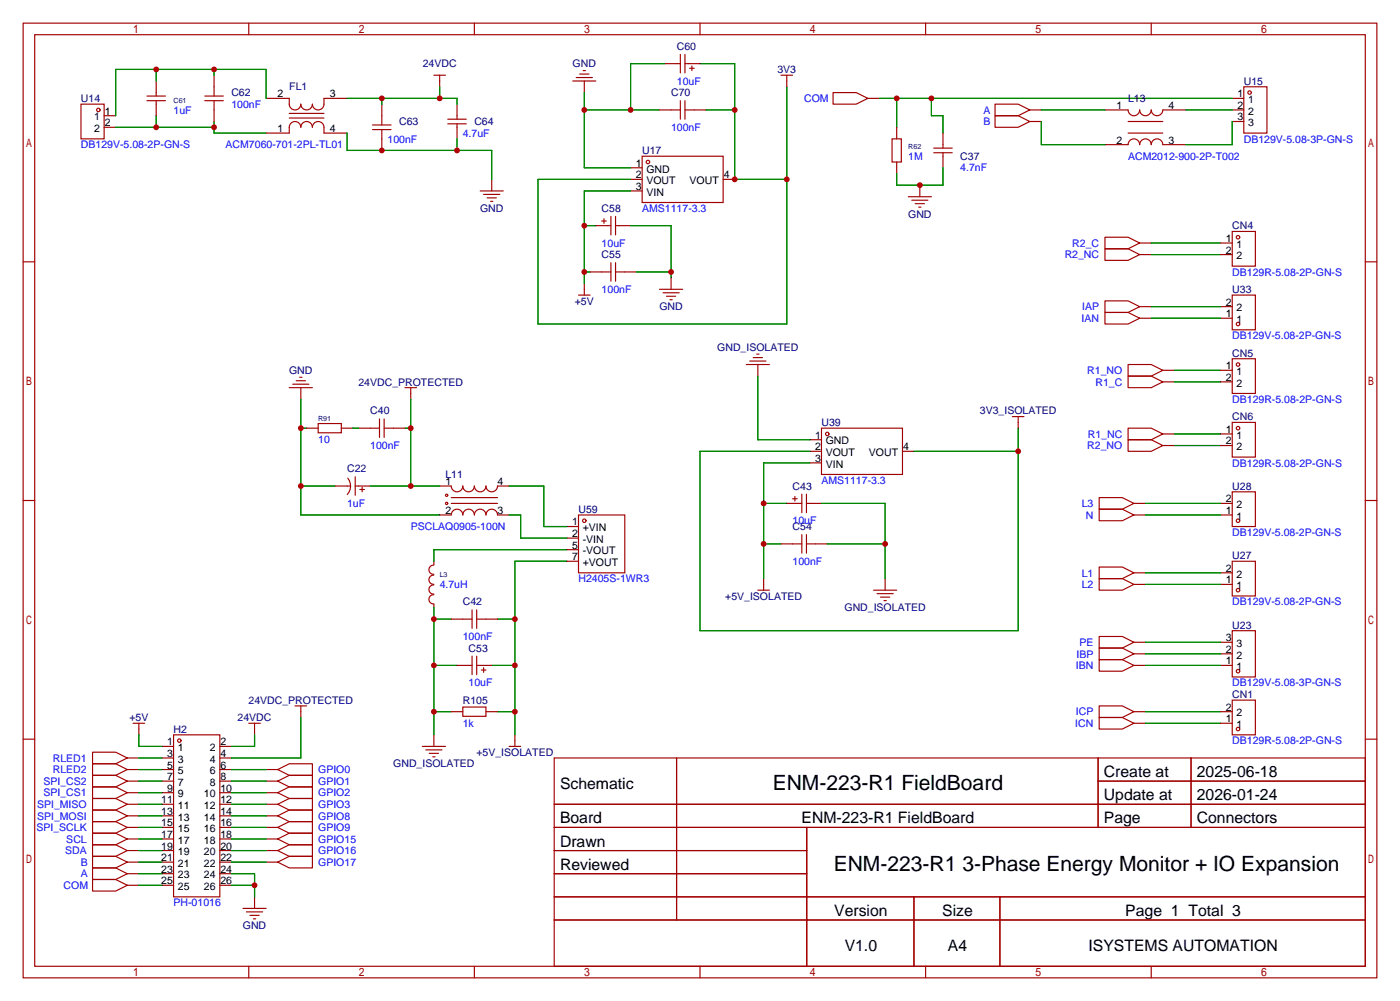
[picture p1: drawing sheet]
<svg xmlns="http://www.w3.org/2000/svg" width="307mm" height="220mm" viewBox="0 0 307 220" stroke-linecap="round" stroke-linejoin="round" font-family="sans-serif">
<g fill="none" stroke="#a10000" stroke-width=".25">
<path d="M5.1 5.1h297.2v209.5h-297.2zM7.6 7.6h292.1v204.5h-292.1zM34.3 17.8v3.3M47 16.5v4.6M54.6 5.1v2.5M95.2 16.5h2.6M96.5 16.5v2.5M104.1 5.1v2.5M125.7 17.8h5.1M126.5 17h3.5M127.3 16.3h2M128 15.5h.5"/>
<path d="M128.3 17.8v2.5M146 14h3.4M149.4 11.9v4.1M150.4 11.9v4.1M150.4 14h3.3M151.4 15h1M151.9 14.5v1M153.7 5.1v2.5M171.4 16.5h2.6M172.7 16.5v2.5M203.2 5.1v2.5M252.7 5.1v2.5"/>
<path d="M273 19h5.1v10.2h-5.1zM17.8 22.9h5.1v7.6h-5.1zM22.9 25.4h2.5M22.9 27.9h2.5M32.3 22.1h4M32.3 21.1h4M34.3 22.1v3.3M45 22.1h4M45 21.1h4M47 22.1v4.6M58.4 29.2h5.1v-1.3a1.27 1.27 0 0 1 1.3-1.2 1.27 1.27 0 0 1 1.2 1.2 1.27 1.27 0 0 1 1.3-1.2 1.27 1.27 0 0 1 1.3 1.2 1.27 1.27 0 0 1 1.2-1.2 1.27 1.27 0 0 1 1.3 1.2v1.3h5.1M58.4 21.6h5.1v1.3a1.27 1.27 0 0 0 1.3 1.2 1.27 1.27 0 0 0 1.2-1.2 1.27 1.27 0 0 0 1.3 1.2 1.27 1.27 0 0 0 1.3-1.2 1.27 1.27 0 0 0 1.2 1.2 1.27 1.27 0 0 0 1.3-1.2v-1.3h5.1"/>
<path d="M63.5 25.9h7.6M63.5 24.9h7.6M81.8 28.4h4.1M81.8 27.4h4.1M83.8 22.9v4.5M83.8 28.4v4.6M98.3 27.2h4.1M98.3 26.2h4.1M100.3 22.9v3.3M100.3 27.2v3.3M107.9 39.4v2.5M138.4 36.8h2.6"/>
<path d="M138.4 39.4h2.6M141 34.3h17.7v10.1h-17.7zM144.8 24.1h4.6M149.4 22.1v4.1M150.4 24.1h4.5M150.4 22.1v4.1M158.7 39.4h2.6M182.9 20.3h5.1l2.5 1.3-2.5 1.3h-5.1zM190.5 21.6h2.5M195.8 30.5h2.1v5.1h-2.1zM196.8 27.9v2.6M196.8 35.6v2.5"/>
<path d="M205 33.5h4M205 32.5h4M207 29.2v3.3M207 33.5v3.3M218.4 22.9h5.1l2.6 1.2-2.6 1.3h-5.1zM218.4 25.4h5.1l2.6 1.3-2.6 1.2h-5.1zM226.1 24.1h2.5M226.1 26.7h2.5M242.6 24.1h5a1.27 1.27 0 0 0 1.3 1.3 1.27 1.27 0 0 0 1.3-1.3 1.27 1.27 0 0 0 1.3 1.3 1.27 1.27 0 0 0 1.2-1.3 1.27 1.27 0 0 0 1.3 1.3 1.27 1.27 0 0 0 1.3-1.3h5M242.6 31.8h5a1.27 1.27 0 0 1 1.3-1.3 1.27 1.27 0 0 1 1.3 1.3 1.27 1.27 0 0 1 1.3-1.3 1.27 1.27 0 0 1 1.2 1.3 1.27 1.27 0 0 1 1.3-1.3 1.27 1.27 0 0 1 1.3 1.3h5M247.6 26.7h7.7M247.6 29.2h7.7"/>
<path d="M270.5 21.6h2.5M270.5 24.1h2.5M270.5 26.7h2.5M5.1 57.5h2.5M105.4 41.9h5.1M106.2 42.7h3.5M106.9 43.4h2.1M107.7 44.2h.5M129.5 59.7h4.6M130.8 49.5h3.3M132.1 48.5h1M132.6 48v1"/>
<path d="M134.1 47.5v4.1M134.1 57.7v4M135.1 59.7h4.6M135.1 47.5v4.1M135.1 57.7v4M135.1 49.5h3.3M138.4 41.9h2.6M199.4 43.2h5.1M200.2 43.9h3.5M200.9 44.7h2M201.7 45.5h.5M201.9 40.6v2.6"/>
<path d="M242.6 52.1h5l2.6 1.2-2.6 1.3h-5zM242.6 54.6h5l2.6 1.3-2.6 1.2h-5zM250.2 53.3h2.5M250.2 55.9h2.5M268 53.3h2.5M268 55.9h2.5M270.5 50.8h5.1v7.6h-5.1zM299.7 57.5h2.6M127 64.8h2.5M128.3 62.2v2.6M144.8 63.5h5.1M145.5 64.3h3.6"/>
<path d="M146.3 65h2M147.1 65.8h.5M147.3 61v2.5M164.6 79.2h3.5M165.4 78.5h2M166.1 77.7h.5M242.6 68.6h5l2.6 1.2-2.6 1.3h-5zM242.6 66h5l2.6 1.3-2.6 1.3h-5zM250.2 69.8h2.5M250.2 67.3h2.5M268 69.8h2.5M268 67.3h2.5"/>
<path d="M270.5 64.8h5.1v7.6h-5.1zM270.5 78.7h5.1v7.7h-5.1zM63.5 85.1h5.1M64.3 84.3h3.5M65 83.6h2.1M65.8 82.8h.5M66 85.1v2.5M67.3 94h2.5M69.8 93h5.1v2h-5.1zM74.9 94h2.6M78.7 94h4.6M83.3 91.9v4.1"/>
<path d="M84.3 94h4.6M84.3 91.9v4.1M88.9 85.1h2.5M90.2 85.1v2.5M163.8 80h5.1M166.4 80v2.5M177.8 96.5h2.5M177.8 99.1h2.5M180.3 94h17.8v10.1h-17.8zM198.1 99.1h2.6M222.2 91.4h2.6M223.5 91.4v2.6"/>
<path d="M247.6 80h5.1l2.6 1.3-2.6 1.2h-5.1zM247.6 82.5h5.1l2.6 1.3-2.6 1.3h-5.1zM247.6 94h5.1l2.6 1.2-2.6 1.3h-5.1zM247.6 96.5h5.1l2.6 1.3-2.6 1.3h-5.1zM255.3 81.3h2.5M255.3 83.8h2.5M255.3 95.2h2.5M255.3 97.8h2.5M268 81.3h2.5M268 83.8h2.5M268 95.2h2.5M268 97.8h2.5"/>
<path d="M270.5 92.7h5.1v7.6h-5.1zM5.1 109.9h2.5M73.7 106.7h3.3M76.3 104.9a2.74 2.74 0 0 1-.1 3.6M78 106.7h3.3M78 104.6v4.1M79 107.4h1M79.5 106.9v1M96.5 113h2.6a1.27 1.27 0 0 1 1.2-1.2 1.27 1.27 0 0 1 1.3 1.2 1.27 1.27 0 0 1 1.3-1.2 1.27 1.27 0 0 1 1.2 1.2 1.27 1.27 0 0 1 1.3-1.2 1.27 1.27 0 0 1 1.3 1.2 1.27 1.27 0 0 1 1.2-1.2 1.27 1.27 0 0 1 1.3 1.2h2.6M96.5 106.7h2.6a1.27 1.27 0 0 0 1.2 1.2 1.27 1.27 0 0 0 1.3-1.2 1.27 1.27 0 0 0 1.3 1.2 1.27 1.27 0 0 0 1.2-1.2 1.27 1.27 0 0 0 1.3 1.3 1.27 1.27 0 0 0 1.3-1.3 1.27 1.27 0 0 0 1.2 1.2 1.27 1.27 0 0 0 1.3-1.2h2.6M99.1 110.5h10.1M99.1 109.2h10.1"/>
<path d="M124.5 115.6h2.5M124.5 118.1h2.5M127 113h10.2v12.7h-10.2zM171.4 119.4h4.6M172.7 110.5h3.3M174 109.5h1M174.5 109v1M176 108.5v4M176 117.3v4.1M177 110.5h3.3M177 119.4h4.6M177 108.5v4"/>
<path d="M177 117.3v4.1M177.8 101.6h2.5M241.3 109.2h5.1l2.5 1.3-2.5 1.3h-5.1zM241.3 111.8h5.1l2.5 1.2-2.5 1.3h-5.1zM248.9 113h2.6M248.9 110.5h2.6M268 113h2.5M268 110.5h2.5M270.5 107.9h5.1v7.7h-5.1zM299.7 109.9h2.6M95.2 128.4a1.01 1.01 0 0 0-1.1 1 1.01 1.01 0 0 0 1.1 1M95.2 126.2a1.01 1.01 0 0 0-1.1 1 1.01 1.01 0 0 0 1.1 1.1"/>
<path d="M95.2 130.5a1.01 1.01 0 0 0-1 1 1.01 1.01 0 0 0 1 1.1M95.2 124a1.01 1.01 0 0 0-1 1 1.01 1.01 0 0 0 1 1.1M95.2 123.2v.8M95.2 132.6v.7M99.1 135.9h4.5M103.6 133.9v4M104.6 133.9v4M104.6 135.9h4.6M124.5 120.6h2.5M124.5 123.2h2.5M166.4 129.5h2.5M167.6 127v2.5"/>
<path d="M191.8 129.5h5M192.5 130.3h3.6M193.3 131.1h2M194.1 131.8h.5M194.3 127v2.5M241.3 124.5h5.1l2.5 1.2-2.5 1.3h-5.1zM241.3 127h5.1l2.5 1.3-2.5 1.2h-5.1zM241.3 139.7h5.1l2.5 1.3-2.5 1.2h-5.1zM248.9 128.3h2.6M248.9 125.7h2.6M268 128.3h2.5M268 125.7h2.5"/>
<path d="M270.5 138.4h5.1v10.2h-5.1zM270.5 123.2h5.1v7.6h-5.1zM29.2 158.7h2.5M30.5 158.7v2.6M54.6 158.7h2.5M55.9 158.7v2.6M64.8 154.9h2.5M66 154.9v2.6M99.1 156.2h2.5M100.3 146h3.3M101.6 155.2h5.1v2h-5.1zM103.6 144v4.1"/>
<path d="M104.6 146h3.3M104.6 144v4.1M105.7 147.1h1M106.2 146.6v1M106.7 156.2h2.5M241.3 157.5h5.1l2.5 1.2-2.5 1.3h-5.1zM241.3 154.9h5.1l2.5 1.3-2.5 1.3h-5.1zM241.3 144.8h5.1l2.5 1.2-2.5 1.3h-5.1zM241.3 142.2h5.1l2.5 1.3-2.5 1.3h-5.1zM248.9 158.7h2.6M248.9 146h2.6M248.9 143.5h2.6"/>
<path d="M248.9 141h2.6M248.9 156.2h2.6M268 158.7h2.5M268 146h2.5M268 143.5h2.5M268 141h2.5M268 156.2h2.5M270.5 153.7h5.1v7.6h-5.1zM5.1 162.2h2.5M20.3 177.8h5.1l2.5 1.3-2.5 1.2h-5.1zM20.3 175.3h5.1l2.5 1.2-2.5 1.3h-5.1zM20.3 172.7h5.1l2.5 1.3-2.5 1.3h-5.1z"/>
<path d="M20.3 170.2h5.1l2.5 1.2-2.5 1.3h-5.1zM20.3 165.1h5.1l2.5 1.3-2.5 1.2h-5.1zM20.3 167.6h5.1l2.5 1.3-2.5 1.3h-5.1zM27.9 166.4h2.6M27.9 176.5h2.6M27.9 171.4h2.6M27.9 168.9h2.6M27.9 174h2.6M27.9 179.1h2.6M35.6 166.4h2.5M35.6 176.5h2.5M35.6 171.4h2.5"/>
<path d="M35.6 163.8h2.5M35.6 168.9h2.5M35.6 174h2.5M35.6 179.1h2.5M38.1 161.3h10.2v35.5h-10.2zM48.3 166.4h2.5M48.3 176.5h2.5M48.3 171.4h2.5M48.3 163.8h2.5M48.3 168.9h2.5M48.3 174h2.5M48.3 179.1h2.5"/>
<path d="M58.4 176.5h2.6M58.4 171.4h2.6M58.4 168.9h2.6M58.4 174h2.6M58.4 179.1h2.6M61 171.4l2.5-1.2h5.1v2.5h-5.1zM61 174l2.5-1.3h5.1v2.6h-5.1zM61 176.5l2.5-1.2h5.1v2.5h-5.1zM61 179.1l2.5-1.3h5.1v2.5h-5.1zM61 168.9l2.5-1.3h5.1v2.6h-5.1zM92.7 163.8h5.1M93.5 164.6h3.5"/>
<path d="M94.2 165.4h2.1M95 166.1h.5M95.2 161.3v2.5M111.8 163.8h2.5M113 161.3v2.5M121.7 166.4h178v45.7h-178zM121.7 176.5h178M148.5 166.4v35.5M241.1 166.4v15.2M241.1 171.4h58.6M261.5 166.4v15.2M299.7 162.2h2.6"/>
<path d="M20.3 190.5h5.1l2.5 1.3-2.5 1.2h-5.1zM20.3 188h5.1l2.5 1.2-2.5 1.3h-5.1zM20.3 193h5.1l2.5 1.3-2.5 1.3h-5.1zM20.3 180.3h5.1l2.5 1.3-2.5 1.3h-5.1zM20.3 185.4h5.1l2.5 1.3-2.5 1.3h-5.1zM20.3 182.9h5.1l2.5 1.2-2.5 1.3h-5.1zM27.9 181.6h2.6M27.9 186.7h2.6M27.9 191.8h2.6M27.9 194.3h2.6M27.9 189.2h2.6M27.9 184.1h2.6"/>
<path d="M35.6 181.6h2.5M35.6 186.7h2.5M35.6 191.8h2.5M35.6 194.3h2.5M35.6 189.2h2.5M35.6 184.1h2.5M48.3 181.6h2.5M48.3 186.7h2.5M48.3 191.8h2.5M48.3 194.3h2.5M48.3 189.2h2.5M48.3 184.1h2.5"/>
<path d="M53.3 199.4h5.1M55.9 196.8v2.6M58.4 181.6h2.6M58.4 186.7h2.6M58.4 189.2h2.6M58.4 184.1h2.6M61 181.6l2.5-1.3h5.1v2.6h-5.1zM61 184.1l2.5-1.2h5.1v2.5h-5.1zM61 186.7l2.5-1.3h5.1v2.6h-5.1zM61 189.2l2.5-1.2h5.1v2.5h-5.1zM121.7 181.6h178M121.7 186.7h55.4"/>
<path d="M121.7 196.8h178M121.7 191.8h55.4M177.1 181.6v30.5M200.6 196.8v15.3M219.5 196.8v15.3M54.1 200.2h3.6M54.6 212.1v2.5M54.9 200.9h2M55.6 201.7h.5M104.1 212.1v2.5M121.7 201.9h178M153.7 212.1v2.5"/>
<path d="M203.2 212.1v2.5M252.7 212.1v2.5"/>
<circle cx="21.6" cy="24.1" r=".38"/>
<circle cx="142.2" cy="35.6" r=".38"/>
<circle cx="274.3" cy="20.3" r=".38"/>
<circle cx="271.8" cy="52.1" r=".38"/>
<circle cx="271.8" cy="71.1" r=".38"/>
<circle cx="181.6" cy="95.2" r=".38"/>
<circle cx="271.8" cy="94" r=".38"/>
<circle cx="271.8" cy="80" r=".38"/>
<circle cx="98" cy="110.5" r=".25"/>
<circle cx="98" cy="108.7" r=".25"/>
<circle cx="128.3" cy="114.3" r=".38"/>
<circle cx="271.8" cy="114.3" r=".38"/>
<circle cx="271.8" cy="129.5" r=".38"/>
<circle cx="271.8" cy="147.3" r=".38"/>
<circle cx="39.4" cy="162.6" r=".38"/>
<circle cx="271.8" cy="160" r=".38"/>
</g>
<g fill="none" stroke="#008700" stroke-width=".25">
<path d="M34.3 15.2v2.6M47 15.2v1.3M96.5 19v2.6M146 14h-7.6v10.1M153.7 14h7.6v25.4h11.4M172.7 19v52.1h-54.6v-31.7h20.3M25.4 27.9h21.6M34.3 25.4v2.5M47 26.7v2.5h11.4M58.4 21.6v-6.4h-33v10.2M76.2 21.6h24.1v1.3M76.2 29.2v3.8h31.7v6.4"/>
<path d="M83.8 21.6v1.3M100.3 30.5v2.5M128.3 20.3v16.5h10.1M128.3 24.1h16.5M154.9 24.1h6.4M193 21.6h77.5M196.8 21.6v6.3M204.5 21.6v3.8h2.5v3.8M207 36.8v3.8h-10.2v-2.5M228.6 24.1h14M228.6 26.7v5.1h14M260.3 24.1h10.2"/>
<path d="M270.5 26.7v5.1h-10.2M128.3 49.5h2.5M128.3 59.7h1.2M138.4 41.9h-10.1v20.3M138.4 49.5h8.9v11.5M139.7 59.7h7.6M252.7 53.3h15.3M252.7 55.9h15.3M252.7 69.8h15.3M252.7 67.3h15.3M66 87.6v25.4h30.5M66 94h1.3"/>
<path d="M77.5 94h1.2M88.9 94h1.3M90.2 87.6v19.1M166.4 82.5v14h11.4M200.7 99.1h22.8M223.5 94v44.4h-69.8v-39.3h24.1M257.8 81.3h10.2M257.8 83.8h10.2M257.8 95.2h10.2M257.8 97.8h10.2M66 106.7h7.7M81.3 106.7h15.2"/>
<path d="M111.8 113h2.5v5.1h10.2M111.8 106.7h7.6v8.9h5.1M167.6 110.5h5.1M167.6 119.4h3.8M177.8 101.6h-10.2v25.4M180.3 110.5h14v16.5M181.6 119.4h12.7M251.5 113h16.5M251.5 110.5h16.5M95.2 135.9h3.9M95.2 133.3v28M109.2 135.9h3.8"/>
<path d="M124.5 123.2h-11.5v38.1M124.5 120.6h-29.3v2.6M251.5 128.3h16.5M251.5 125.7h16.5M66 157.5v8.9h-15.2M95.2 146h5.1M95.2 156.2h3.9M107.9 146h5.1M109.2 156.2h3.8M251.5 146h16.5M251.5 156.2h16.5M251.5 141h16.5"/>
<path d="M251.5 158.7h16.5M251.5 143.5h16.5M30.5 161.3v2.5h5.1M30.5 171.4h5.1M30.5 174h5.1M30.5 176.5h5.1M30.5 179.1h5.1M30.5 166.4h5.1M30.5 168.9h5.1M50.8 171.4h7.6M50.8 174h7.6M50.8 176.5h7.6"/>
<path d="M50.8 179.1h7.6M50.8 168.9h7.6M55.9 161.3v2.5h-5.1M30.5 194.3h5.1M30.5 191.8h5.1M30.5 189.2h5.1M30.5 181.6h5.1M30.5 184.1h5.1M30.5 186.7h5.1M50.8 194.3h5.1M50.8 191.8h5.1v5M50.8 189.2h7.6"/>
<path d="M50.8 181.6h7.6M50.8 184.1h7.6M50.8 186.7h7.6"/>
</g>
<g fill="#c00">
<circle cx="196.9" cy="21.6" r=".63"/>
<circle cx="204.5" cy="21.6" r=".63"/>
<circle cx="55.9" cy="194.3" r=".63"/>
<circle cx="128.3" cy="49.5" r=".63"/>
<circle cx="128.3" cy="59.7" r=".63"/>
<circle cx="161.3" cy="39.4" r=".63"/>
<circle cx="172.7" cy="39.4" r=".63"/>
<circle cx="161.3" cy="24.1" r=".63"/>
<circle cx="128.3" cy="24.1" r=".63"/>
<circle cx="138.4" cy="24.1" r=".63"/>
<circle cx="66" cy="106.7" r=".63"/>
<circle cx="66" cy="94" r=".63"/>
<circle cx="113" cy="135.9" r=".63"/>
<circle cx="113" cy="146" r=".63"/>
<circle cx="113" cy="156.2" r=".63"/>
<circle cx="167.6" cy="110.5" r=".63"/>
<circle cx="167.6" cy="119.4" r=".63"/>
<circle cx="223.5" cy="99.1" r=".63"/>
<circle cx="201.9" cy="40.6" r=".63"/>
<circle cx="95.3" cy="135.9" r=".63"/>
<circle cx="95.3" cy="146" r=".63"/>
<circle cx="95.3" cy="156.2" r=".63"/>
<circle cx="90.2" cy="106.7" r=".63"/>
<circle cx="90.2" cy="94" r=".63"/>
<circle cx="194.3" cy="119.4" r=".63"/>
<circle cx="147.3" cy="59.7" r=".63"/>
<circle cx="34.3" cy="27.9" r=".63"/>
<circle cx="47" cy="27.9" r=".63"/>
<circle cx="96.5" cy="21.6" r=".63"/>
<circle cx="83.8" cy="21.6" r=".63"/>
<circle cx="47" cy="15.2" r=".63"/>
<circle cx="34.3" cy="15.2" r=".63"/>
<circle cx="100.3" cy="33" r=".63"/>
<circle cx="83.8" cy="33" r=".63"/>
</g>
<g font-size="4.6">
<text x="169.6" y="173.5">ENM-223-R1 FieldBoard</text>
<text x="183" y="191.3">ENM-223-R1 3-Phase Energy Monitor + IO Expansion</text>
</g>
<g font-size="3.5">
<text x="122.9" y="173.1">Schematic</text>
<text x="242.3" y="170.6">Create at</text>
<text x="262.7" y="170.6">2025-06-18</text>
<text x="242.3" y="175.7">Update at</text>
<text x="262.7" y="175.7">2026-01-24</text>
<text x="122.9" y="180.7">Board</text>
<text x="122.9" y="185.8">Drawn</text>
<text x="176" y="180.7">ENM-223-R1 FieldBoard</text>
<text x="242.3" y="180.7">Page</text>
<text x="262.7" y="180.7">Connectors</text>
<text x="122.9" y="190.9">Reviewed</text>
<text x="183.1" y="201.1">Version</text>
<text x="206.8" y="201.1">Size</text>
<text x="247" y="201.1">Page 1 Total 3</text>
<text x="185.4" y="208.7">V1.0</text>
<text x="208.1" y="208.7">A4</text>
<text x="239" y="208.7">ISYSTEMS AUTOMATION</text>
</g>
<g font-size="2.3" fill="#000080">
<text x="148.6" y="11">C60</text>
<text x="92.8" y="14.8">24VDC</text>
<text x="125.7" y="14.8">GND</text>
<text x="170.7" y="16">3V3</text>
<text x="17.8" y="22.4">U14</text>
<text x="50.8" y="21.1">C62</text>
<text x="63.5" y="19.9">FL1</text>
<text x="147.3" y="21.1">C70</text>
<text x="247.6" y="22.4">L13</text>
<text x="273" y="18.6">U15</text>
<text x="87.6" y="27.5">C63</text>
<text x="104.1" y="27.5">C64</text>
<text x="141" y="33.8">U17</text>
<text x="210.8" y="35.1">C37</text>
<text x="105.4" y="46.5">GND</text>
<text x="132.1" y="46.5">C58</text>
<text x="199.4" y="47.8">GND</text>
<text x="270.5" y="50.3">CN4</text>
<text x="132.1" y="56.7">C55</text>
<text x="270.5" y="64.3">U33</text>
<text x="126.2" y="66.8">+5V</text>
<text x="144.8" y="68.1">GND</text>
<text x="157.5" y="77">GND_ISOLATED</text>
<text x="63.5" y="82.1">GND</text>
<text x="270.5" y="78.3">CN5</text>
<text x="78.7" y="84.6">24VDC_PROTECTED</text>
<text x="81.3" y="91">C40</text>
<text x="180.3" y="93.5">U39</text>
<text x="215.1" y="91">3V3_ISOLATED</text>
<text x="270.5" y="92.2">CN6</text>
<text x="76.2" y="103.7">C22</text>
<text x="97.8" y="104.9">L11</text>
<text x="174" y="107.5">C43</text>
<text x="270.5" y="107.5">U28</text>
<text x="127" y="112.6">U59</text>
<text x="174" y="116.4">C54</text>
<text x="270.5" y="122.7">U27</text>
<text x="159.2" y="131.6">+5V_ISOLATED</text>
<text x="101.6" y="132.9">C42</text>
<text x="185.4" y="134.2">GND_ISOLATED</text>
<text x="270.5" y="138">U23</text>
<text x="102.9" y="143">C53</text>
<text x="54.6" y="154.5">24VDC_PROTECTED</text>
<text x="101.6" y="154.5">R105</text>
<text x="270.5" y="153.2">CN1</text>
<text x="28.4" y="158.3">+5V</text>
<text x="38.1" y="160.8">H2</text>
<text x="52.2" y="158.3">24VDC</text>
<text x="104.6" y="165.9">+5V_ISOLATED</text>
<text x="86.3" y="168.4">GND_ISOLATED</text>
<text x="53.3" y="204">GND</text>
</g>
<g font-size="2.3" fill="#00f">
<text x="50.8" y="23.7">100nF</text>
<text x="148.6" y="18.6">10uF</text>
<text x="176.5" y="22.4">COM</text>
<text x="38.1" y="24.9">1uF</text>
<text x="147.3" y="28.7">100nF</text>
<text x="215.9" y="24.9">A</text>
<text x="215.9" y="27.5">B</text>
<text x="17.8" y="32.6">DB129V-5.08-2P-GN-S</text>
<text x="49.5" y="32.6">ACM7060-701-2PL-TL01</text>
<text x="85.1" y="31.3">100nF</text>
<text x="101.6" y="30">4.7uF</text>
<text x="199.4" y="35.1">1M</text>
<text x="247.6" y="35.1">ACM2012-900-2P-T002</text>
<text x="273" y="31.3">DB129V-5.08-3P-GN-S</text>
<text x="210.8" y="37.6">4.7nF</text>
<text x="141" y="46.5">AMS1117-3.3</text>
<text x="132.1" y="54.1">10uF</text>
<text x="233.7" y="56.7">R2_NC</text>
<text x="235.4" y="54.1">R2_C</text>
<text x="132.1" y="64.3">100nF</text>
<text x="270.5" y="60.5">DB129R-5.08-2P-GN-S</text>
<text x="237.5" y="70.7">IAN</text>
<text x="237.6" y="68.1">IAP</text>
<text x="270.5" y="74.5">DB129V-5.08-2P-GN-S</text>
<text x="238.7" y="82.1">R1_NO</text>
<text x="240.5" y="84.6">R1_C</text>
<text x="270.5" y="88.4">DB129R-5.08-2P-GN-S</text>
<text x="69.8" y="97.3">10</text>
<text x="81.3" y="98.6">100nF</text>
<text x="238.7" y="98.6">R2_NO</text>
<text x="238.8" y="96.1">R1_NC</text>
<text x="180.3" y="106.2">AMS1117-3.3</text>
<text x="270.5" y="102.4">DB129R-5.08-2P-GN-S</text>
<text x="76.2" y="111.3">1uF</text>
<text x="237.5" y="111.3">L3</text>
<text x="238.4" y="113.8">N</text>
<text x="90.2" y="116.4">PSCLAQ0905-100N</text>
<text x="174" y="115.1">10uF</text>
<text x="270.5" y="117.6">DB129V-5.08-2P-GN-S</text>
<text x="174" y="124">100nF</text>
<text x="96.5" y="129.1">4.7uH</text>
<text x="127" y="127.8">H2405S-1WR3</text>
<text x="237.5" y="126.5">L1</text>
<text x="237.5" y="129.1">L2</text>
<text x="270.5" y="132.9">DB129V-5.08-2P-GN-S</text>
<text x="101.6" y="140.5">100nF</text>
<text x="237" y="141.8">PE</text>
<text x="236.2" y="146.9">IBN</text>
<text x="236.3" y="144.3">IBP</text>
<text x="102.9" y="150.7">10uF</text>
<text x="270.5" y="150.7">DB129V-5.08-3P-GN-S</text>
<text x="101.6" y="159.6">1k</text>
<text x="236.1" y="159.6">ICN</text>
<text x="236.2" y="157">ICP</text>
<text x="11.6" y="167.2">RLED1</text>
<text x="270.5" y="163.4">DB129R-5.08-2P-GN-S</text>
<text x="9.6" y="172.3">SPI_CS2</text>
<text x="11.6" y="169.7">RLED2</text>
<text x="69.8" y="172.3">GPIO1</text>
<text x="69.8" y="169.7">GPIO0</text>
<text x="8.1" y="179.9">SPI_MOSI</text>
<text x="8.1" y="177.3">SPI_MISO</text>
<text x="9.6" y="174.8">SPI_CS1</text>
<text x="69.8" y="174.8">GPIO2</text>
<text x="69.8" y="177.3">GPIO3</text>
<text x="69.8" y="179.9">GPIO8</text>
<text x="8" y="182.4">SPI_SCLK</text>
<text x="14.6" y="185">SCL</text>
<text x="69.8" y="182.4">GPIO9</text>
<text x="69.8" y="185">GPIO15</text>
<text x="14.3" y="187.5">SDA</text>
<text x="17.8" y="190">B</text>
<text x="69.8" y="187.5">GPIO16</text>
<text x="69.8" y="190">GPIO17</text>
<text x="14" y="195.1">COM</text>
<text x="17.8" y="192.6">A</text>
<text x="38.1" y="198.9">PH-01016</text>
</g>
<g font-size="2.3">
<text x="60.9" y="21.4">2</text>
<text x="72.4" y="21.4">3</text>
<text x="245.1" y="23.9">1</text>
<text x="256.5" y="23.9">4</text>
<text x="271.6" y="21.4">1</text>
<text x="271.6" y="23.9">2</text>
<text x="274" y="22.6">1</text>
<text x="20.6" y="26.4">1</text>
<text x="20.6" y="29">2</text>
<text x="23" y="25.2">1</text>
<text x="23" y="27.7">2</text>
<text x="60.9" y="29">1</text>
<text x="72.4" y="29">4</text>
<text x="271.6" y="26.4">3</text>
<text x="274" y="25.2">2</text>
<text x="274" y="27.7">3</text>
<text x="245.1" y="31.5">2</text>
<text x="256.5" y="31.5">3</text>
<text x="139.6" y="36.6">1</text>
<text x="139.6" y="39.1">2</text>
<text x="139.6" y="41.7">3</text>
<text x="141.9" y="37.9">GND</text>
<text x="141.9" y="40.4">VOUT</text>
<text x="151.4" y="40.4">VOUT</text>
<text x="158.9" y="39.1">4</text>
<text x="141.9" y="43">VIN</text>
<text x="269.1" y="53.1">1</text>
<text x="269.1" y="55.7">2</text>
<text x="271.4" y="54.4">1</text>
<text x="271.4" y="56.9">2</text>
<text x="269.1" y="69.6">1</text>
<text x="269.1" y="67.1">2</text>
<text x="271.4" y="70.9">1</text>
<text x="271.4" y="68.4">2</text>
<text x="269.1" y="81.1">1</text>
<text x="269.1" y="83.6">2</text>
<text x="271.4" y="82.3">1</text>
<text x="271.4" y="84.9">2</text>
<text x="269.1" y="95">1</text>
<text x="178.9" y="96.3">1</text>
<text x="178.9" y="98.8">2</text>
<text x="178.9" y="101.4">3</text>
<text x="181.3" y="97.6">GND</text>
<text x="181.3" y="100.1">VOUT</text>
<text x="190.8" y="100.1">VOUT</text>
<text x="198.2" y="98.8">4</text>
<text x="269.1" y="97.6">2</text>
<text x="271.4" y="96.3">1</text>
<text x="271.4" y="98.8">2</text>
<text x="97.8" y="106.5">1</text>
<text x="109.2" y="106.5">4</text>
<text x="181.3" y="102.6">VIN</text>
<text x="97.8" y="112.8">2</text>
<text x="109.2" y="112.8">3</text>
<text x="269.1" y="112.8">1</text>
<text x="269.1" y="110.3">2</text>
<text x="271.4" y="111.5">2</text>
<text x="125.6" y="115.3">1</text>
<text x="125.6" y="117.9">2</text>
<text x="127.9" y="116.6">+VIN</text>
<text x="127.9" y="119.2">-VIN</text>
<text x="271.4" y="114.1">1</text>
<text x="125.6" y="120.4">5</text>
<text x="125.6" y="123">7</text>
<text x="127.9" y="121.7">-VOUT</text>
<text x="127.9" y="124.2">+VOUT</text>
<text x="269.1" y="125.5">2</text>
<text x="269.1" y="128">1</text>
<text x="271.4" y="129.3">1</text>
<text x="271.4" y="126.8">2</text>
<text x="269.1" y="143.3">2</text>
<text x="269.1" y="140.7">3</text>
<text x="271.4" y="142">3</text>
<text x="269.1" y="145.8">1</text>
<text x="271.4" y="147.1">1</text>
<text x="271.4" y="144.6">2</text>
<text x="269.1" y="156">2</text>
<text x="269.1" y="158.5">1</text>
<text x="271.4" y="159.8">1</text>
<text x="271.4" y="157.3">2</text>
<text x="36.7" y="163.6">1</text>
<text x="36.7" y="166.1">3</text>
<text x="39" y="164.9">1</text>
<text x="39" y="167.4">3</text>
<text x="46" y="167.4">4</text>
<text x="46" y="164.9">2</text>
<text x="48.4" y="166.1">4</text>
<text x="48.4" y="163.6">2</text>
<text x="36.7" y="168.7">5</text>
<text x="36.7" y="171.2">7</text>
<text x="36.7" y="173.8">9</text>
<text x="39" y="170">5</text>
<text x="39" y="172.5">7</text>
<text x="46" y="172.5">8</text>
<text x="46" y="170">6</text>
<text x="48.4" y="173.8">10</text>
<text x="48.4" y="171.2">8</text>
<text x="48.4" y="168.7">6</text>
<text x="35.4" y="176.3">11</text>
<text x="35.4" y="178.8">13</text>
<text x="39" y="175">9</text>
<text x="39" y="177.6">11</text>
<text x="44.8" y="177.6">12</text>
<text x="44.8" y="175">10</text>
<text x="48.4" y="178.8">14</text>
<text x="48.4" y="176.3">12</text>
<text x="35.4" y="181.4">15</text>
<text x="35.4" y="183.9">17</text>
<text x="39" y="180.1">13</text>
<text x="39" y="182.7">15</text>
<text x="39" y="185.2">17</text>
<text x="44.8" y="185.2">18</text>
<text x="44.8" y="182.7">16</text>
<text x="44.8" y="180.1">14</text>
<text x="48.4" y="183.9">18</text>
<text x="48.4" y="181.4">16</text>
<text x="35.4" y="186.5">19</text>
<text x="35.4" y="189">21</text>
<text x="35.4" y="191.5">23</text>
<text x="39" y="187.7">19</text>
<text x="39" y="190.3">21</text>
<text x="44.8" y="190.3">22</text>
<text x="44.8" y="187.7">20</text>
<text x="48.4" y="191.5">24</text>
<text x="48.4" y="189">22</text>
<text x="48.4" y="186.5">20</text>
<text x="35.4" y="194.1">25</text>
<text x="39" y="192.8">23</text>
<text x="39" y="195.4">25</text>
<text x="44.8" y="195.4">26</text>
<text x="44.8" y="192.8">24</text>
<text x="48.4" y="194.1">26</text>
</g>
<g font-size="1.6" fill="#000080">
<text x="38.1" y="22.5">C61</text>
<text x="199.4" y="32.7">R62</text>
<text x="69.8" y="92.4">R91</text>
<text x="96.5" y="126.7">L3</text>
</g>
</svg>
